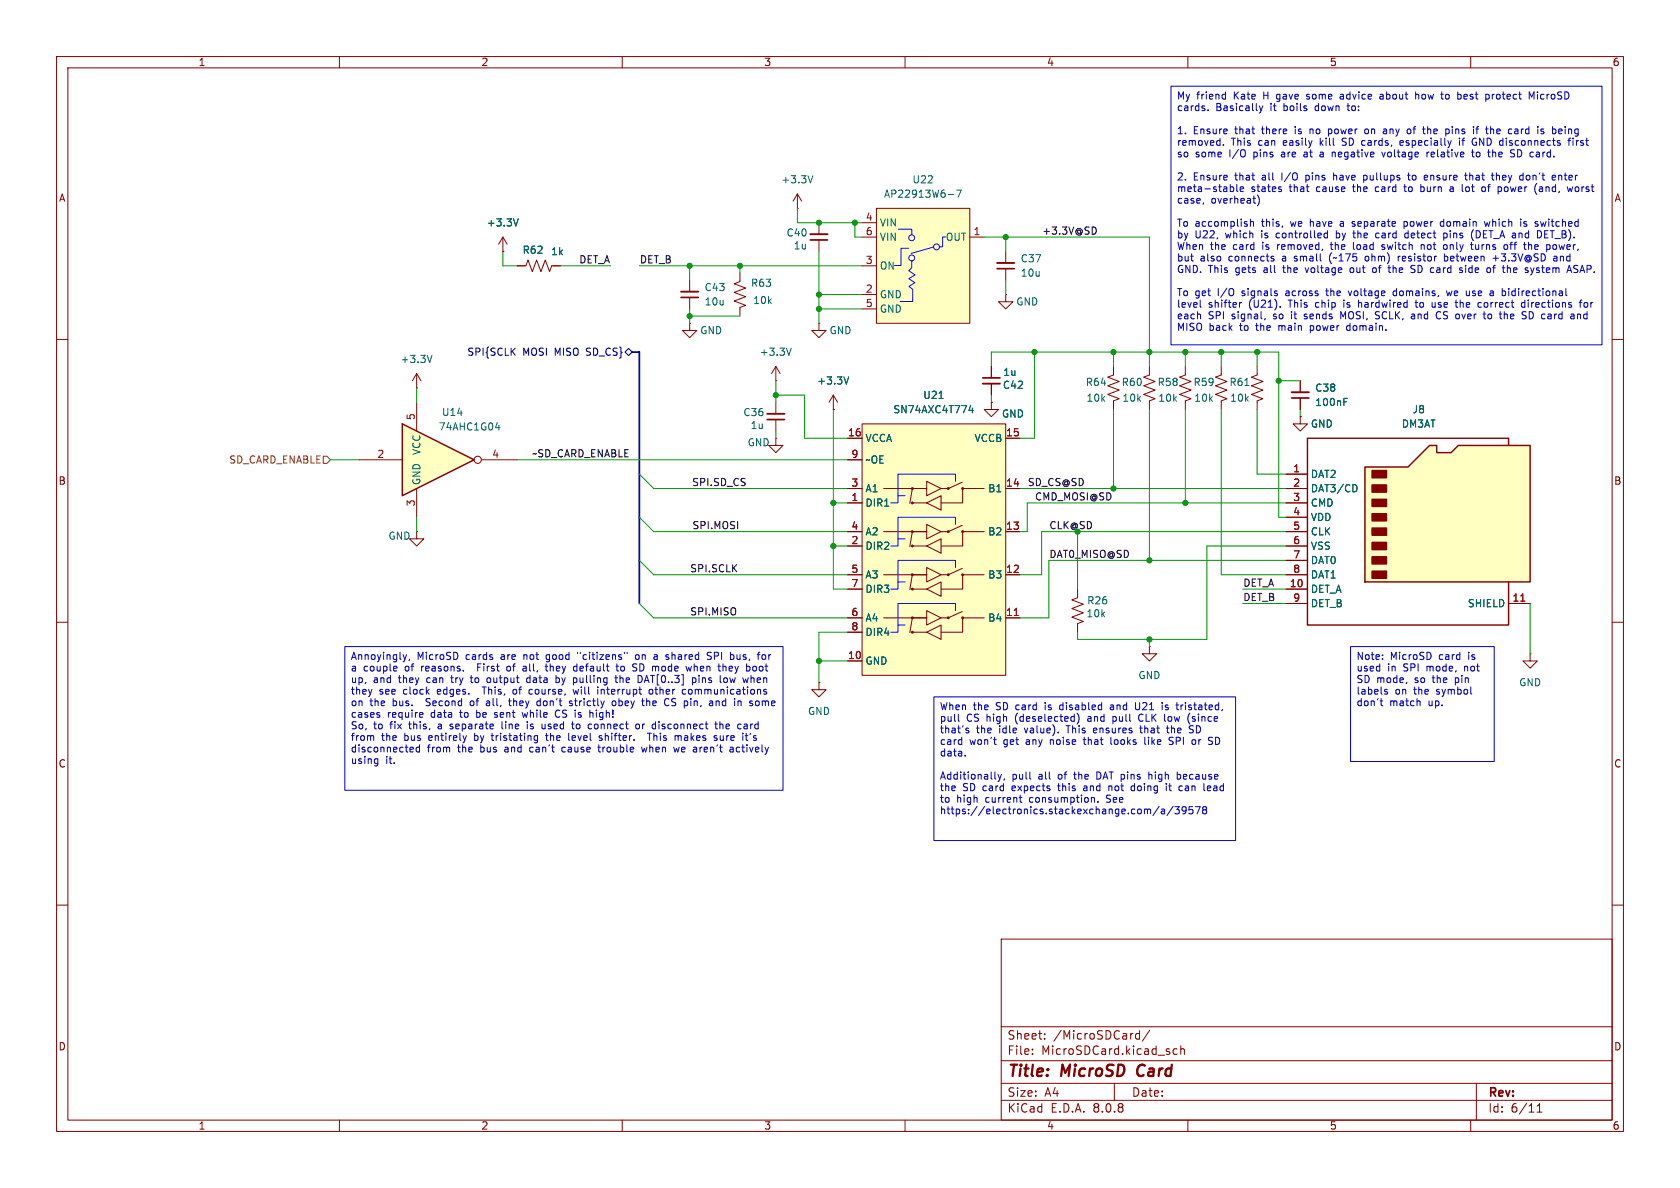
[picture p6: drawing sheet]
<svg xmlns="http://www.w3.org/2000/svg" width="297mm" height="210mm" viewBox="0 0 297 210" stroke-linecap="round" stroke-linejoin="round" font-family="sans-serif">
<g fill="none" stroke="#840000" stroke-width=".18">
<path d="M10 10h277v190h-277zM12 12h273v186h-273zM60 10v2M110 10v2M160 10v2M210 10v2M260 10v2M10 60h2M285 60h2M10 110h2M285 110h2M10 160h2"/>
<path d="M177 166h108v32h-108zM285 160h2M60 198v2M110 198v2M160 198v2M177 194.5h108M177 191.5h108M177 187.5h108M177 181.5h108M182.5 186.3v.1M182.5 185.5v.1M184.7 183.6v.1"/>
<path d="M184.7 182.8v.1M197 191.5v3M201.5 182.2v1.5M201.5 182.8l-.5-.1-.3 .3v.4l.2 .2h.6M203.2 182.1l-1.2 2M208.1 185.5l-.4-.1-.3 .3v.4l.1 .2h.6M208.7 185.5l.3-.1 .3 .1 .1 .9M208.7 184.9v1.5M210 198v2M260 198v2M261 191.5v6.5M271.7 196.6h.9"/>
<path d="M271.7 195.5l.5-.4v1.5"/>
</g>
<path d="M201.3 188.5a1.27 1.27 0 0 0 0 1.6" fill="none" stroke="#840000" stroke-width=".4"/>
<path d="M154.9 36.8h16.5v20.4h-16.5z" fill="#ffffc2"/>
<g fill="none" stroke="#840000" stroke-width=".18">
<path d="M152.4 39.4h2.5M154.9 36.8h16.5v20.4h-16.5zM152.4 41.9h2.5M152.4 52.1h2.5M152.4 47h2.5M152.4 54.6h2.5M161.2 46.1h.1M171.4 41.9h2.6M177.8 52.1v1.2h1.3l-1.3 1.3-1.3-1.3h1.3M177.8 52.1h.1M177.8 44.5v2M177.8 47.5v2"/>
<path d="M144.8 120.7v1.2h1.2l-1.2 1.3-1.3-1.3h1.3M144.8 120.7h.1"/>
</g>
<g fill="none" stroke="#00f" stroke-width=".18">
<path d="M158.8 40.5h2.4v1M160.7 43.9h-1.4v3h-1.2M161.2 46.1v1.2l-.6 .5 1.2 .8-1.1 .7 1 .7-1 .6 .7 .6v2.1h-2.3M165 43.7l-3.9 1.1M167.2 41.9h-.6v1.7h-.5"/>
<circle cx="161.2" cy="42" r=".52"/>
<circle cx="161.2" cy="45.6" r=".52"/>
<circle cx="165.6" cy="43.6" r=".52"/>
</g>
<path d="M167.6 34.4h1M169.1 33.6h.8l-.5 1.3" fill="none" stroke="#006464" stroke-width=".18"/>
<path d="M176.3 46.5h3" fill="none" stroke="#840000" stroke-width=".33"/>
<path d="M176.3 47.5h3" fill="none" stroke="#840000" stroke-width=".3"/>
<path d="M71.1 74.9l12.7 6.4-12.7 6.3z" fill="#ffffc2"/>
<path d="M71.1 74.9l12.7 6.4-12.7 6.3z" fill="none" stroke="#840000" stroke-width=".25"/>
<g fill="none" stroke="#840000" stroke-width=".18">
<path d="M73.7 68.6h.1M73.7 66v2.6M73.7 71.1v5.1M73.7 66l-.8 1.3M73.7 66l.7 1.3M137.2 77.5v1.2h1.2l-1.2 1.3-1.3-1.3h1.3M137.2 77.5h.1M137.2 67.3h.1M137.2 64.8v2.5M137.2 71.1v2.1M137.2 74.2v2M137.2 64.8l-.8 1.2"/>
<path d="M137.2 64.8l.7 1.2M63.5 81.3h7.6M73.7 94v1.3h1.2l-1.2 1.2-1.3-1.2h1.3M73.7 94h.1M73.7 86.4v5M85.1 81.3h6.3M270.5 115.6v1.2h1.3l-1.3 1.3-1.3-1.3h1.3M270.5 115.6h.1"/>
<circle cx="84.5" cy="81.3" r=".63"/>
</g>
<path d="M76.4 62.8l-.4 1.3M87.6 75.6h.8M88.2 75.2v.8M139.9 61.5l-.4 1.3" fill="none" stroke="#006464" stroke-width=".18"/>
<path d="M135.6 73.2h3.1" fill="none" stroke="#840000" stroke-width=".33"/>
<path d="M135.6 74.2h3.1" fill="none" stroke="#840000" stroke-width=".3"/>
<path d="M241.3 82.6h7.6l3.8-3.9h1.3v1.3h2.5l1.3-1.3h12.7v24.2h-29.2z" fill="#ffffc2"/>
<g fill="#840000" stroke="#840000" stroke-width=".25">
<path d="M242.6 101h2.5v1.2h-2.5z"/>
<path d="M242.6 98.4h2.5v1.3h-2.5z"/>
<path d="M242.6 95.9h2.5v1.3h-2.5z"/>
<path d="M242.6 93.3h2.5v1.3h-2.5z"/>
<path d="M242.6 90.8h2.5v1.3h-2.5z"/>
<path d="M242.6 88.3h2.5v1.2h-2.5z"/>
<path d="M242.6 85.7h2.5v1.3h-2.5z"/>
<path d="M242.6 83.2h2.5v1.3h-2.5z"/>
</g>
<path d="M266.7 78.7v-1.2h-35.6v33h35.6v-7.6M241.3 82.6h7.6l3.8-3.9h1.3v1.3h2.5l1.3-1.3h12.7v24.2h-29.2z" fill="none" stroke="#840000" stroke-width=".25"/>
<g fill="none" stroke="#840000" stroke-width=".18">
<path d="M141 36.8h.1M141 34.3l-.8 1.3M141 34.3v2.5M141 34.3l.7 1.3M144.8 39.4v2M88.9 44.5h.1M88.9 41.9l-.8 1.3M88.9 41.9v2.6M88.9 41.9l.8 1.3M91.4 47h1.6l.3-1 .8 2 .8-2 .7 2 .8-2 .8 2 .3-1h1.6M121.9 57.2v1.2h1.3l-1.3 1.3-1.3-1.3h1.3M121.9 57.2h.1"/>
<path d="M121.9 49.5v2.1M121.9 52.6v2M130.8 48.3v1.5l-1 .4 2 .7-2 .8 2 .8-2 .7 2 .8-1 .4v1.5M144.8 57.2v1.2h1.2l-1.2 1.3-1.3-1.3h1.3M144.8 57.2h.1M144.8 42.4v2.1M147.3 72.4h.1M147.3 69.9l-.7 1.2M147.3 69.9v2.5M147.3 69.9l.8 1.2M175.3 71.1v1.3h1.2l-1.2 1.3-1.3-1.3h1.3M175.3 71.1h.1"/>
<path d="M175.3 64.8v2M175.3 67.8v2.1M196.8 64.8v1.5l-1 .4 2.1 .7-2.1 .8 2.1 .8-2.1 .7 2.1 .8-1.1 .4v1.5M203.2 64.8v1.5l-1 .4 2 .7-2 .8 2 .8-2 .7 2 .8-1 .4v1.5M209.5 64.8v1.5l-1 .4 2.1 .7-2.1 .8 2.1 .8-2.1 .7 2.1 .8-1.1 .4v1.5M215.9 64.8v1.5l-1 .4 2 .7-2 .8 2 .8-2 .7 2 .8-1 .4v1.5M222.2 64.8v1.5l-1 .4 2.1 .7-2.1 .8 2.1 .8-2.1 .7 2.1 .8-1.1 .4v1.5M229.9 73.7v1.2h1.2l-1.2 1.3-1.3-1.3h1.3M229.9 73.7h.1M229.9 67.3v2M229.9 70.4v2M227.3 83.8h3.8"/>
<path d="M227.3 86.4h3.8M227.3 88.9h3.8M227.3 91.4h3.8M227.3 94h3.8M227.3 96.5h3.8M227.3 99.1h3.8M190.5 104.1v1.6l-1 .3 2 .8-2 .8 2 .7-2 .8 2 .8-1 .3v1.6M203.2 114.3v1.3h1.3l-1.3 1.2-1.3-1.2h1.3M203.2 114.3h.1M227.3 104.1h3.8M227.3 106.7h3.8M227.3 101.6h3.8"/>
<path d="M266.7 106.7h3.8"/>
</g>
<path d="M268.8 106.3h.8" fill="none" stroke="#a90000" stroke-width=".18"/>
<path d="M91.6 38.7l-.4 1.2M143.7 31.1l-.4 1.2M150 66.6l-.4 1.3M220.1 68.1h.7M237.6 71h.4M237.6 70.4h.6M239.7 85.7l.2 .5-.2 .7" fill="none" stroke="#006464" stroke-width=".18"/>
<path d="M120.4 51.6h3M143.3 41.4h3M173.7 67.8h3.1M228.3 69.3h3.1" fill="none" stroke="#840000" stroke-width=".33"/>
<path d="M120.4 52.6h3M143.3 42.4h3M173.7 66.8h3.1M228.3 70.4h3.1" fill="none" stroke="#840000" stroke-width=".3"/>
<path d="M152.4 74.9h25.4v44.5h-25.4z" fill="#ffffc2"/>
<g fill="none" stroke="#840000" stroke-width=".18">
<path d="M88.9 44.5h.1M91.4 47h1.3M97.8 47h1.3M147.3 72.4h.1M149.9 77.5h2.5M152.4 74.9h25.4v44.5h-25.4zM175.3 71.1h.1M175.3 64.8v2M175.3 67.8v2.1M177.8 77.5h2.5M229.9 73.7h.1M229.9 67.3v2"/>
<path d="M229.9 70.4v2M149.9 94h2.5M149.9 86.4h2.5M149.9 96.5h2.5M149.9 88.9h2.5M149.9 81.3h2.5M156.2 94h7.6v1.3l2.6-1.3-2.6-1.3v1.3h-1.2M156.2 86.4h7.6v1.2l2.6-1.2-2.6-1.3v1.3h-1.2M161.3 94l-.5 2.6M161.3 86.4l-.5 2.6M161.3 96.5h2.5M161.3 88.9h2.5"/>
<path d="M163.8 96.5l2.6-1.2v2.5zM163.8 88.9l2.6-1.3v2.6zM170.1 92.9l-2.5 1.1h-1.2M170.1 85.2l-2.5 1.2h-1.2M174 94h-3.8v2.5h-3.8M174 86.4h-3.8v2.5h-3.8M177.8 94h2.5M177.8 86.4h2.5M227.3 94h3.8M227.3 86.4h3.8M227.3 96.5h3.8M227.3 88.9h3.8"/>
<path d="M227.3 83.8h3.8M227.3 91.4h3.8M227.3 99.1h3.8M149.9 109.2h2.5M149.9 101.6h2.5M149.9 111.8h2.5M149.9 104.1h2.5M149.9 116.8h2.5M156.2 109.2h7.6v1.3l2.6-1.3-2.6-1.2v1.2h-1.2M156.2 101.6h7.6v1.3l2.6-1.3-2.6-1.3v1.3h-1.2M161.3 109.2l-.5 2.7M161.3 101.6l-.5 2.6"/>
<path d="M161.3 111.8h2.5M161.3 104.1h2.5M163.8 111.8l2.6-1.3v2.5zM163.8 104.1l2.6-1.2v2.5zM170.1 108.1l-2.5 1.1h-1.2M170.1 100.5l-2.5 1.1h-1.2M174 109.2h-3.8v2.6h-3.8M174 101.6h-3.8v2.5h-3.8M177.8 109.2h2.5M177.8 101.6h2.5M227.3 101.6h3.8M227.3 104.1h3.8"/>
<path d="M227.3 106.7h3.8M266.7 106.7h3.8"/>
</g>
<g fill="none" stroke="#840000" stroke-width=".25">
<circle cx="161.3" cy="96.5" r=".13"/>
<circle cx="161.3" cy="86.4" r=".13"/>
<circle cx="161.3" cy="88.9" r=".13"/>
<circle cx="161.3" cy="94" r=".13"/>
<circle cx="167.6" cy="94" r=".13"/>
<circle cx="167.6" cy="86.4" r=".13"/>
<circle cx="170.2" cy="94" r=".13"/>
<circle cx="170.2" cy="86.4" r=".13"/>
<circle cx="161.3" cy="104.1" r=".13"/>
<circle cx="161.3" cy="109.2" r=".13"/>
<circle cx="161.3" cy="101.6" r=".13"/>
<circle cx="161.3" cy="111.8" r=".13"/>
<circle cx="167.6" cy="109.2" r=".13"/>
<circle cx="167.6" cy="101.6" r=".13"/>
<circle cx="170.2" cy="109.2" r=".13"/>
<circle cx="170.2" cy="101.6" r=".13"/>
</g>
<path d="M160 95.3h-1.3v1.2h-1.2M160 87.6h-1.3v1.3h-1.2M168.9 92.7v-1.3h-10.2v3.9M168.9 85.1v-1.3h-10.2v3.8M160 110.5h-1.3v1.3h-1.2M160 102.9h-1.3v1.2h-1.2M168.9 108v-1.3h-10.2v3.8M168.9 100.3v-1.2h-10.2v3.8" fill="none" stroke="#000bff" stroke-width=".18"/>
<path d="M179.3 108.8h.7M268.8 106.3h.8" fill="none" stroke="#a90000" stroke-width=".18"/>
<path d="M91.6 38.7l-.4 1.2M150 66.6l-.4 1.3M166 70.4h.7M171.6 71.6l-.3 .9h.8M171.9 72.1v.9M237.6 71h.4M237.6 70.4h.6M239.7 85.7l.2 .5-.2 .7" fill="none" stroke="#006464" stroke-width=".18"/>
<path d="M57.1 80.6h.7l.6 .7-.6 .6h-.7z" fill="none" stroke="#725600" stroke-width=".18"/>
<path d="M110.5 62.2l.6-.6 .7 .6-.7 .7z" fill="none" stroke="#000084" stroke-width=".18"/>
<path d="M193.6 40.2l.2 .5-.2 .6" fill="none" stroke="#0f0f0f" stroke-width=".18"/>
<g fill="none" stroke="#0000c2" stroke-width=".18">
<path d="M207 15.2h76.2v45.8h-76.2zM213.6 19.4v.2M216.3 16.7h.4M216.7 16.2v1.3M216.7 17.5h-.4M222.6 18.7l.3 .9M222.9 19.6l-.3 .4M223.2 18.7l-.3 .9M231 17.5h.1M231.2 16.7l-.2 .1 .2 .3M237.3 16.7h-.3M237.4 17h-.3l-.2 .2 .1 .3h.4"/>
<path d="M238.1 18.7h.5M238.3 18.3l.1 1.2M244 16.7h.5M244.5 17h-.4l-.2 .2 .2 .3h.4M250.3 16.8l.2-.1h.3v.8M250.3 16.2v1.3M255.8 16.7l-.3 .2v.4l.3 .2M258.9 16.7v.8M259.4 17l-.6 .1M263.2 16.8v.6M263.8 16.7v.8M264.1 16.7l-.3 .2"/>
<path d="M270.4 16.2l.4 1 .4-1v1.3M271.8 16.2v.2M271.8 16.7v.8M212.8 35.9l-.1 .2M216.3 25.6v.1M217.6 33l.4 .1 .1 .2-.1 .5-.4 .1M218.6 32.6v1.1l.2 .2M219.3 33.4l.6-.1-.1-.2-.4-.1-.1 .2v.6h.5M221.1 38.7v1.3M221.1 39.3l.1-.1h.3l.1 .8M222.5 34.8a1.48 1.48 0 0 1-.2 1.6M226.4 33.4l.2 .2-.2 .3"/>
<path d="M226.4 33l.1 .1M230.7 27.3l-.2 .1 .2 .3M230.9 31v1.3M230.9 31.8h.1M231 31h-.1M231.6 22.8v.8M231.8 22.8l-.2 .1M233.8 26.9l-.4 .1M233.8 27.3h-.3l-.2 .1 .1 .3h.4M234.9 22.8v1.3M234.9 23.6h.3M235.2 22.8l-.3 .1"/>
<path d="M235.7 26.9l.4 .2M235.8 30.6v1.2M236.1 31l-.3 .1M237.1 39.5l-.2 .2 .2 .3M237.1 39.2h-.1M237.3 25.6l.2 .1M239 39.9l.4 .1M239.1 39.5l.3 .1M239.4 39.2h-.3M241.1 31h.3l.2 .1M241.1 31v1.3M241.6 31.7l-.2 .1h-.3"/>
<path d="M241.8 22.9l-.3-.1-.2 .2v.5l.2 .1h.3M243.2 33.1l-.1 .5 .3 .3M244.3 26.9l.3 .8 .3-.8M244.7 22.8l.4 .1v.7M245.1 23.6h-.4M245.1 23.1l-.4 .1M247.5 25l.1 .6h.4M248.1 25.1l-.6 .2M248.2 33h.4M248.2 39.2h.4l.2 .1M248.2 39.2v1.2M248.3 32.6v1.1l.3 .2"/>
<path d="M248.8 39.9l-.2 .1-.4-.1M248.8 31h.5M249 30.6v1l.3 .2M249.2 22.8l.2 .2v.4l-.2 .2M251.2 33.1l.3-.1 .2 .1M251.7 33.8l-.2 .1-.3-.1M252.2 31l.2 .3-.6 .1M252.3 26.9v.8M252.3 31.8h-.1M252.3 27v.1M252.4 22.4v1.2M252.8 22.8l-.4 .1"/>
<path d="M253 27.1l.1 .6h.3M253.6 27.2l-.6 .1M254.6 39.8l.3 .2 .3-.1M255.2 39.2h-.3l-.3 .2M255.2 38.7v1.3M256.4 33.1h.5v.8M256.7 22.4v.1M256.7 22.8v.8M256.9 33.3l-.4 .1-.2 .2 .2 .3 .4-.1M258 24.8v.9M258.5 32.6v1.1M258.6 24.6v1.1"/>
<path d="M258.9 31h.5M259.1 30.6v1M259.1 33.6l.1 .2 .3 .1M259.2 31.8h.2M259.5 33l-.3 .1-.1 .2M259.8 30.6v1.2M260.1 26.9h.5M260.2 31l-.4 .1M260.3 26.5v1.1l.3 .1M260.8 25.1h.2v.5l-.3 .1M260.9 22.8h.5M261.4 22.4h-.2"/>
<path d="M261.4 26.9l-.3 .1-.1 .1v.5l.4 .1M262.4 33l.2 .3v.3l-.2 .3M262.4 39.2l.3 .8 .2-.6 .3 .6 .2-.8M263 33h.5M263.9 27l.3-.1 .2 .2M264 22.9l.1 .7M264.5 31.1l.4-.1 .2 .2M264.5 30.6v1.2M266 33.1l-.1 .5 .3 .3M267.9 22.8h.3l.2 .2v.6M268.3 26.5v1.2h.3M268.4 23.6h-.5"/>
<path d="M268.4 23.1l-.5 .1M269.9 39.2h-.3l-.2 .1v.2l.5 .1v.3h-.5M270.2 31h-.3l-.1 .2 .1 .5 .3 .1M272.1 33.7l.2 .2 .4-.1M272.2 33.1h.5v.8M272.3 39.2l.3 .8 .2-.6M272.7 33.3l-.4 .1-.2 .2M275.6 31.1l.1-.1h.3l.1 .8M275.6 31v.8M276.7 22.4v.1M276.7 22.8v.8M277.4 24.6v1.1"/>
<path d="M278 33l-.2 .9M278.1 24.8v.9M278.9 33l-.3 .1-.1 .2v.5l.4 .1M212.2 53v1.1l.2 .2M219.1 53.5v.8M219.4 53.5l-.3 .2M223.7 56.3l-.2 .2M224.9 45.7l.3 .1v.2l-.1 .1h-.3M224.9 45.3l.3 .1M226.3 54.2v.1M230.6 56.3l.1 .1M230.7 47.3l.3 .9"/>
<path d="M230.7 55.5l-.1 .2 .1 .2M231.6 57.6v1.2M231.6 58.3l.2 .1M231.8 57.6h-.2M234.2 42h.5M234.2 41.3h.5M234.4 51.4h.5M234.6 51v1.2M234.7 40.8v1.3M235.2 45.1l-.2 .4 .2 .8M235.2 43.2h.4M235.3 42.8l.1 1.2"/>
<path d="M236.2 40.8v1.3M236.2 42l.2 .1M236.4 41.2l-.2 .1M237.5 56l-.5-.9v1.3M237.6 53.5v.8M238.2 57.6l-.1 .6 .1 .1 .3 .1M238.4 51.4l.3 .9 .3-.9M238.7 47.5v.6l.4 .1M239.1 41.2h.5M239.3 42.8v1.1l.1 .2M239.3 40.8v1.1l.3 .2M240.2 53v1.3"/>
<path d="M241.7 45.3l-.3 .1-.1 .1 .1 .5 .3 .1M242.7 47.5v.6l.2 .1 .3-.1M243.3 41.3v.6l.1 .2 .4-.1M243.3 55.6l.4 .2M243.7 56.3l-.4 .1M244.8 43.3l-.3-.1-.2 .3 .5 .4M244.8 43.9l-.1 .2-.4-.1M245.7 48.2h.2M246.9 51.5l-.4-.1-.2 .3 .1 .5h.5M247.2 45.3v.8M247.6 45.3l-.4 .2M248.8 41.2l-.4 .1-.1 .5 .3 .3 .3-.1"/>
<path d="M248.9 40.8v1.3M249.7 47.5l.3 .1 .2 .3-.3 .3h-.3M249.7 55.5h.2l.2 .2v.7M250.1 56.3l-.4 .1M250.1 55.8l-.4 .1M250.3 53v1.1l.3 .2M251.2 43.4l.2-.2 .3 .1 .1 .8M251.2 43.2v.9M253.7 54.2l-.3 .1M253.7 53.5v.8M254.7 56.2l-.3 .2-.3-.1M255.2 41.2v1.3"/>
<path d="M255.2 41.3l.4-.1 .2 .2-.1 .6h-.5M255.4 45.4l.3-.1 .3 .2-.2 .6h-.4M255.4 44.9v1.2M255.4 43.2l.3 .1 .1 .2v.5l-.4 .1M255.7 51.4l.3 .9 .2-.6 .2 .6 .3-.9M257.4 53v1.1M258.1 53v1.3M258.3 53.5l-.2 .1M258.5 47.8v.3M259.1 47.3v.9M260.4 42.5h.1M260.9 43.2v.7l.3 .2"/>
<path d="M261 40.8v1.3h.3M261.8 53.5h.1M261.9 54.3h-.1M262.4 53.6v.6M263.1 56.2l.2 .2 .3-.2M263.1 55.6l.2-.1 .3 .1M263.9 47.3h.5M263.9 45.7h1M264.4 46.9l-.3 .2v1.1M264.4 45.2v.9M265.6 51v1.3M266.1 55.5l.4 .2v.7"/>
<path d="M266.5 43.4v.5l-.1 .1-.3 .1M266.7 51v.1M266.7 51.4v.9M267 47.4v.8M267.1 43v1.1M269.6 53.5h-.4l-.2 .2 .1 .6h.5M269.6 53v1.3M270.2 53.5v.8M270.4 55.1v1.3l.6-.2M270.8 43.4v.7M271.2 47.3l-.3 .9M273.1 40.8v1.3h.6"/>
<path d="M273.1 41.4h.4M274.5 43.9l.3 .2 .3-.1 .1-.1M274.6 43.4l-.1 .1M274.7 46.1h.6M274.7 45.4h.5M275.1 43.4l.1 .1M275.3 45.6l-.6 .1M275.3 45.5v.6M278.2 47.3l.7 .5-.2 .4-.5-.1M278.9 55.6h.5v.8M279.2 53.5h.5M279.7 53l-.3 .2v1.1"/>
<path d="M280.1 53.6l.2-.1 .3 .1 .1 .5-.1 .2h-.3l-.2-.1zM61 114.3h77.4v25.4h-77.4zM70.1 118.6h-.3M70.2 118v.1l-.6 .1M71.3 115.7l.3 .9M71.6 116.6l-.2 .3M71.9 115.7l-.3 .9M72.4 116.5l-.1 .3M83.1 119.8h.5M83.3 119.4l.1 1.2M84.4 118h.5M84.4 117.3v1.3"/>
<path d="M86.5 119.8l-.3 .1-.1 .2v.4l.4 .2M90 117.8h-.3l-.1 .2v.5l.4 .1M92.5 118.6h.5M92.5 117.8h.5M93 118.1l-.5 .1M93.2 119.9l-.1 .2 .1 .4 .1 .2 .4-.1M96.4 117.8h.4M96.5 117.3v1.1l.3 .2M96.6 116.9l.1 .1M96.8 115.7l-.3 .3v.3l.3 .3M98.3 119.4v1.3M98.8 119.9v.6l-.1 .2-.4-.1"/>
<path d="M101.6 117.8h.4M102 118.6h-.4M102 117.3v1.3M102.1 115.3v.2M108.7 119.8h.5M108.9 119.4v1.1l.3 .2M108.9 117.8h.5M109.1 117.3v1.1l.3 .2M109.6 119.4v1.3M110 119.8l-.4 .1M110.2 117.8h-.4l-.1 .2 .1 .5 .4 .1M110.9 115.3v.2"/>
<path d="M112.9 115.8l-.3-.1-.3 .3 .1 .5 .2 .1 .3-.1M113.1 117.3v1.3h.3M113.5 119.7v.7M114.3 119.4l-.4 1.3M115.8 115.7h.2l.2 .2v.7M116.2 116.5l-.4 .1M116.2 116l-.4 .1M122.5 119.8l.4 .1 .1 .2v.4l-.5 .2M122.7 117.3v1.3M123.1 117.8l-.4 .1M123.6 119.8v.9M125.1 115.8l.5 .2 .2 .3-.3 .3-.5-.1"/>
<path d="M125.8 115.4l-.5-.1-.2 .1M128.2 119.8l.3 .1 .1 .2-.1 .4-.3 .2M129 117.8v.8M129 119.8l.3 .9M129.5 118.1l-.6 .1M130.3 115.7v.7l.2 .2M133.6 117.8l.1 .6-.1 .2h-.3M134.8 115.8l.3-.1 .3 .3-.2 .5-.3 .1-.1-.1M238.8 114.3h25.4v20.3h-25.4zM244.4 116.5v.1M244.4 115.8v.1M65.9 130l.2 .2v.7"/>
<path d="M66.4 134.1l.4 .1M66.8 134.9l-.4 .1M66.8 134.1v1.1l-.3 .2M67 126.4l.2 .2-.2 .2M67 126h.1M72.7 132.1h.3l.1 .3-.6 .1M73 132.9h-.3M74.2 132.1h-.4l-.2 .2 .1 .6h.5M74.2 131.7v1.2M74.3 126h.4l.1 .3-.6 .1M74.7 126.7l-.4 .1M79.6 128.8h.1"/>
<path d="M79.7 128l-.1 .2 .1 .2M82.5 130l-.3 .9M83.2 124l-.1 .5 .1 .2M85.2 121.4h.8M86.4 124.3h-.3l-.1 .2v.2l.4 .1M87 129.6v1.2M87.4 126.7l.1 .1M87.5 126l-.1 .2 .2 .2M88.7 127.6v1.1l.2 .1M89.9 123.9h.5M90.1 123.5v1.1l.3 .2M90.7 122v.6l.4 .1"/>
<path d="M92.3 126l.3 .8 .2-.6M93.2 128v.8M93.6 122.6l.2 .1 .3-.1M93.7 132.2l-.1 .5 .3 .2M94.1 121.9h-.3l-.2 .1M94.7 130l.3 .1M95 124.7h.5M95 130v1.1l-.2 .2M95 130.8l-.3 .1M95.5 123.5v1.3M96.4 128v.8M96.4 128.7l-.4 .1"/>
<path d="M96.4 130h.5M96.6 129.6v1.1l.3 .2M98.3 125.7a.66 .66 0 0 0 .4 1.1M99.8 132.1h-.4l-.1 .2 .1 .5 .4 .1M100.5 129.6v1.1l.2 .2M100.7 124v.3l.4 .1 .1 .2-.2 .2-.3-.1M100.8 123.9l.3 .1M101 128h.5M101.3 121.9l.3 .8 .2-.6 .2 .6 .3-.8M101.4 128.8h.1M101.6 123.9h.4M102.1 128l-.2 .2v.4l.2 .2"/>
<path d="M104.8 126.1v.7M105.1 128.1v.6M105.7 132.1h.5M105.7 121.9v.8M105.9 131.7v1.1l.3 .1M106.3 121.9v.8M106.4 130.1l-.3-.1-.2 .2 .1 .2 .4 .1v.3h-.5M108.3 124l-.1 .5 .3 .3 .3-.1 .1-.2-.1-.5M112.4 128.2l.2-.2 .3 .1 .2 .1-.2 .6h-.3l-.2-.2M113.4 132.1l.3 .8 .2-.6 .2 .6 .3-.8M113.6 128v.8M113.8 128l-.2 .2"/>
<path d="M114 120.3h.6M114.3 124l.4-.1 .2 .2M114.8 129.6v1.3M114.8 122l-.1 .5 .3 .2 .3-.1 .1-.1v-.5M115.6 129.6v1.3M115.8 130l-.2 .2M115.9 127.6v1.2M116.5 127.6v.1M116.5 128v.8M118.7 124.7l.5 .1M118.7 123.7l.2 .3 .3 .1M120.1 132.1l-.3 .8-.2-.6-.3 .6"/>
<path d="M120.1 130l.3 .2v.7M121.2 122.6l-.3 .1M121.8 122v.6l.3 .1M126.4 128h.4M126.5 127.6v1.1l.3 .1M126.6 124l.2-.1 .3 .1v.8M126.6 123.9v.9M127.3 128.1l.1-.1 .3 .1 .1 .7M127.3 127.6v1.2M127.3 130l.1 .8h.4M129.1 132.9h.5M129.1 132.1h.5v.8"/>
<path d="M129.6 132.4l-.5 .1M130.4 132.1l-.2 .2v.4l.2 .2M131.7 128h.2l.2 .2v.6M131.9 129.6v1.1M132.1 128.8h-.4M132.1 128.3l-.4 .1M134.8 123.9v.9M134.9 123.9l-.1 .1M165.1 123.2h53.3v25.4h-53.3zM169.4 126.2v1.1l.2 .2M169.9 130.8h.1M170 130.3v1.3"/>
<path d="M170 131.5l-.1 .1M170.6 133.5v.1M170.7 128.9l.6 .4-.2 .3-.4-.1M175.6 130.8h.5M175.9 137.7h.2M176 131.6h.1M176.4 136.9l.3 .8M176.7 137.7l-.3 .5M177 136.9l-.3 .8M177.6 137.7l-.1 .2M182.1 137.7h.1M187.4 124.7l-.1 .2 .1 .5"/>
<path d="M190.6 126.4a1.48 1.48 0 0 1-.2 1.6M191.5 130.8h.5M191.7 130.3v1.2M191.7 138.9l-.1 .1M191.7 139.3l-.1 .2 .1 .3M193.5 128.7l-.2 .2v.5l.2 .2M193.9 129l-.6 .1M194.2 136.5h-.3v1.2h.3M196 138.9v.9M196.4 130.3v1.1l.2 .2M196.7 124.6l-.4 .1M196.8 126.7v1.2"/>
<path d="M196.8 127.4l.1 .1M196.8 125h-.3l-.2 .2v.2l.5 .1M196.9 126.7h-.1M200 139.1v.6l.2 .1 .4-.1M200.7 124.2v1l.3 .3 .3-.1M201.4 126.4l-.1 .4v.4l.4 .3M201.5 128.7h.5M201.7 128.3v1.1l.3 .2M202.4 130.3v1.1l.2 .2M203.1 136.5v1.2M203.1 137l.4-.1 .1 .2M205.5 124.2v.1"/>
<path d="M205.5 124.6v.9M206 125.4l.4 .1M206.2 138.9v.9M206.2 124.6l-.2 .2 .2 .2M206.2 128.7h.5M206.4 128.3v1.1l.3 .2M206.8 138.5v1.1l.2 .2M206.9 130.3l-.2 .4 .1 .2 .5 .2 .1 .3-.2 .2-.5-.1M208.1 136.9h.4l.2 .2-.1 .6h-.5M208.1 136.5v1.2M208.7 138.9l.3 .1M208.8 124.6v.9"/>
<path d="M208.9 124.7l-.1 .2M209 139.7l-.3 .1M210.1 127.6l.3 .4M210.4 128.8l.4 .2 .2 .3-.3 .3-.5-.1M210.8 128.3h-.4M211.1 130.8l.3 .2v.4l-.3 .2M212.8 138.5v1.1M214 139l-.4-.1-.2 .2 .1 .6h.5M214 139.2l-.6 .2M244 123.9h.5M244.2 123.5v1.1l.3 .2M244.8 122.2l.5 .1v.2l-.2 .2-.3-.1"/>
<path d="M250.9 123.9l.2 .2v.7M180.4 141.6l.3 .2M193.1 141l.4 .2v.6M194.1 141.7v.1M203.3 143.1l.1 .8M204.9 142.5l-1.1 1.7M205.3 143.1h.5l.1 .8M205.9 143.3l-.4 .1-.2 .2 .2 .3 .4-.1M207.4 142.5l-1.1 1.7M207.7 142.6h.8l-.4 .5 .3 .1v.5l-.2 .2-.5-.2M209.7 143.1l-.2 .3-.4-.1-.1-.2 .1-.4 .4-.1 .1 .1a.84 .84 0 0 1-.3 1.2h-.2M210.8 142.6h-.6v.6l.2-.1h.4l.1 .2-.1 .4-.1 .2-.5-.2"/>
<path d="M211.3 142.6h.9l-.6 1.3M212.8 143.1l-.2 .3 .1 .3 .1 .2 .4-.1 .1-.2v-.2l-.2-.3M212.8 143.1l-.2-.2 .2-.3h.3l.2 .2-.2 .3M212.8 143.1h.3"/>
</g>
<path d="M111.8 62.2h1.2v44.5" fill="none" stroke="#000084" stroke-width=".3"/>
<g fill="none" stroke="#009600" stroke-width=".18">
<path d="M141 36.8v2.6h11.4M151.1 39.4v2.5h1.3M88.9 44.5v2.5h2.5M99.1 47h8.8M113 47h39.4M121.9 47v2.5M121.9 54.6v2.6M121.9 55.9h8.9M130.8 47v1.3M144.8 44.5v12.7M144.8 54.6h7.6M144.8 52.1h7.6"/>
<path d="M174 41.9h29.2v22.9M177.8 41.9v2.6M177.8 49.5v2.6M73.7 68.6v2.5M137.2 69.9h5v7.6h7.7M137.2 67.3v3.8M137.2 76.2v1.3M147.3 72.4v31.7h2.6M175.3 64.8v-2.6h50.8v29.2h1.2M175.3 69.9v1.2M182.9 62.2v15.3h-2.6M196.8 62.2v2.6"/>
<path d="M196.8 72.4v14M203.2 72.4v26.7M209.5 62.2v2.6M209.5 72.4v16.5M215.9 62.2v2.6M215.9 72.4v29.2h11.4M222.2 72.4v11.4h5.1M222.2 62.2v2.6M226.1 67.3h3.8M229.9 72.4v1.3M58.4 81.3h5.1M73.7 91.4v2.6"/>
<path d="M91.4 81.3h58.5M113 99.1l2.6 2.5h34.3M113 91.4l2.6 2.6h34.3M113 83.8l2.6 2.6h34.3M147.3 88.9h2.6M147.3 96.5h2.6M180.3 86.4h47M190.5 94v10.1M227.3 99.1h-41.9v10.1h-5.1M227.3 88.9h-45.7v5.1h-1.3M227.3 94h-43.2v7.6h-3.8M227.3 96.5h-13.9v16.5h-22.9v-1.2"/>
<path d="M113 106.7l2.6 2.5h34.3M144.8 116.8h5.1M149.9 111.8h-5.1v8.9M203.2 113v1.3M219.7 104.1h7.6M219.7 106.7h7.6M270.5 106.7v8.9"/>
</g>
<g fill="#009600" stroke="#009600" stroke-width=".18">
<circle cx="196.8" cy="62.2" r=".46"/>
<circle cx="147.3" cy="96.5" r=".46"/>
<circle cx="147.3" cy="88.9" r=".46"/>
<circle cx="196.8" cy="86.4" r=".46"/>
<circle cx="182.9" cy="62.2" r=".46"/>
<circle cx="137.2" cy="69.9" r=".46"/>
<circle cx="203.2" cy="99.1" r=".46"/>
<circle cx="203.2" cy="113" r=".46"/>
<circle cx="209.5" cy="88.9" r=".46"/>
<circle cx="144.8" cy="54.6" r=".46"/>
<circle cx="121.9" cy="47" r=".46"/>
<circle cx="130.8" cy="47" r=".46"/>
<circle cx="121.9" cy="55.9" r=".46"/>
<circle cx="177.8" cy="41.9" r=".46"/>
<circle cx="151.1" cy="39.4" r=".46"/>
<circle cx="144.8" cy="52.1" r=".46"/>
<circle cx="144.8" cy="39.4" r=".46"/>
<circle cx="190.5" cy="94" r=".46"/>
<circle cx="144.8" cy="116.8" r=".46"/>
<circle cx="215.9" cy="62.2" r=".46"/>
<circle cx="209.5" cy="62.2" r=".46"/>
<circle cx="222.2" cy="62.2" r=".46"/>
<circle cx="226.1" cy="67.3" r=".46"/>
<circle cx="203.2" cy="62.2" r=".46"/>
</g>
<g font-size="2.8" fill="#840000">
<text x="178" y="190.9">Title:</text>
<text x="187.7" y="190.9">MicroSD</text>
<text x="201.9" y="190.9">Card</text>
</g>
<g font-size="2.1" fill="#840000">
<text x="178" y="184">Sheet:</text>
<text x="186.2" y="184">/MicroSDCard/</text>
<text x="178" y="186.7">File:</text>
<text x="184.1" y="186.7">MicroSDCard.kicad_sch</text>
<text x="178" y="196.9">KiCad</text>
<text x="178" y="194.1">Size:</text>
<text x="184.7" y="194.1">A4</text>
<text x="185.7" y="196.9">E.D.A.</text>
<text x="193.3" y="196.9">8.0.8</text>
<text x="200" y="194.1">Date:</text>
<text x="263" y="194.3">Rev:</text>
<text x="263" y="196.9">Id:</text>
<text x="267.1" y="196.9">6/11</text>
</g>
<g font-size="1.8" fill="#840000">
<text x="35" y="11.9">1</text>
<text x="85" y="11.9">2</text>
<text x="135" y="11.9">3</text>
<text x="185" y="11.9">4</text>
<text x="235" y="11.9">5</text>
<text x="285" y="11.9">6</text>
<text x="10.3" y="35.9">A</text>
<text x="285.3" y="35.9">A</text>
<text x="10.3" y="85.9">B</text>
<text x="285.3" y="85.9">B</text>
<text x="10.3" y="135.9">C</text>
<text x="285.3" y="135.9">C</text>
<text x="10.3" y="185.9">D</text>
<text x="285.3" y="185.9">D</text>
<text x="35" y="199.9">1</text>
<text x="85" y="199.9">2</text>
<text x="135" y="199.9">3</text>
<text x="185" y="199.9">4</text>
<text x="235" y="199.9">5</text>
<text x="285" y="199.9">6</text>
</g>
<g font-size="1.8" fill="#0000c2">
<text x="208" y="17.9">My friend</text>
<text x="218.2" y="17.9">Kate</text>
<text x="223.6" y="17.9">H gave</text>
<text x="231.7" y="17.9">some</text>
<text x="237.8" y="17.9">advice</text>
<text x="245" y="17.9">about</text>
<text x="251.5" y="17.9">how</text>
<text x="256.3" y="17.9">to</text>
<text x="259.3" y="17.9">best</text>
<text x="264.5" y="17.9">protect</text>
<text x="272.4" y="17.9">MicroSD</text>
<text x="208" y="20">cards.</text>
<text x="214.9" y="20">Basically</text>
<text x="224.7" y="20">it</text>
<text x="227.2" y="20">boils</text>
<text x="233" y="20">down</text>
<text x="238.9" y="20">to:</text>
<text x="208" y="24.1">1.</text>
<text x="208" y="26.1">removed.</text>
<text x="208" y="28.1">so</text>
<text x="210.9" y="24.1">Ensure</text>
<text x="211.3" y="28.1">some</text>
<text x="217.4" y="28.1">I/O</text>
<text x="217.7" y="26.1">This</text>
<text x="218.5" y="24.1">that</text>
<text x="221.9" y="28.1">pins</text>
<text x="222.6" y="26.1">can</text>
<text x="223.4" y="24.1">there</text>
<text x="227" y="28.1">are</text>
<text x="227.1" y="26.1">easily</text>
<text x="229.4" y="24.1">is</text>
<text x="231.2" y="28.1">at</text>
<text x="232.2" y="24.1">no</text>
<text x="233.8" y="26.1">kill</text>
<text x="234.2" y="28.1">a</text>
<text x="235.7" y="24.1">power</text>
<text x="236.5" y="28.1">negative</text>
<text x="237.9" y="26.1">SD cards,</text>
<text x="242.3" y="24.1">on</text>
<text x="245.6" y="28.1">voltage</text>
<text x="245.8" y="24.1">any</text>
<text x="248.6" y="26.1">especially</text>
<text x="250.2" y="24.1">of</text>
<text x="253.3" y="24.1">the</text>
<text x="253.7" y="28.1">relative</text>
<text x="257.4" y="24.1">pins</text>
<text x="259.2" y="26.1">if</text>
<text x="261.7" y="26.1">GND disconnects</text>
<text x="261.9" y="28.1">to</text>
<text x="262.5" y="24.1">if</text>
<text x="265" y="28.1">the</text>
<text x="265" y="24.1">the</text>
<text x="269.1" y="28.1">SD card.</text>
<text x="269.2" y="24.1">card</text>
<text x="274.5" y="24.1">is</text>
<text x="277.3" y="24.1">being</text>
<text x="279.2" y="26.1">first</text>
<text x="208" y="32.2">2.</text>
<text x="208" y="34.3">meta-stable</text>
<text x="210.9" y="32.2">Ensure</text>
<text x="218.5" y="32.2">that</text>
<text x="221.2" y="34.3">states</text>
<text x="223.4" y="32.2">all</text>
<text x="227" y="32.2">I/O</text>
<text x="228.1" y="34.3">that</text>
<text x="231.5" y="32.2">pins</text>
<text x="233" y="34.3">cause</text>
<text x="236.6" y="32.2">have</text>
<text x="239.7" y="34.3">the</text>
<text x="242.1" y="32.2">pullups</text>
<text x="243.8" y="34.3">card</text>
<text x="249.2" y="34.3">to</text>
<text x="250.2" y="32.2">to</text>
<text x="252.2" y="34.3">burn</text>
<text x="253.3" y="32.2">ensure</text>
<text x="257.6" y="34.3">a</text>
<text x="259.9" y="34.3">lot</text>
<text x="260.7" y="32.2">that</text>
<text x="263.6" y="34.3">of</text>
<text x="265.7" y="32.2">they</text>
<text x="266.7" y="34.3">power</text>
<text x="270.8" y="32.2">don't</text>
<text x="273.4" y="34.3">(and,</text>
<text x="276.7" y="32.2">enter</text>
<text x="279.4" y="34.3">worst</text>
<text x="208" y="36.3">case,</text>
<text x="208" y="40.4">To accomplish</text>
<text x="214.1" y="36.3">overheat)</text>
<text x="223.2" y="40.4">this,</text>
<text x="228.5" y="40.4">we</text>
<text x="232.1" y="40.4">have</text>
<text x="237.6" y="40.4">a</text>
<text x="239.9" y="40.4">separate</text>
<text x="249.2" y="40.4">power</text>
<text x="255.9" y="40.4">domain</text>
<text x="264" y="40.4">which</text>
<text x="270.5" y="40.4">is</text>
<text x="273.3" y="40.4">switched</text>
<text x="208" y="42.5">by</text>
<text x="208" y="44.5">When</text>
<text x="208" y="46.5">but</text>
<text x="211.2" y="42.5">U22,</text>
<text x="212.2" y="46.5">also</text>
<text x="214" y="44.5">the</text>
<text x="216.8" y="42.5">which</text>
<text x="217.3" y="46.5">connects</text>
<text x="218.1" y="44.5">card</text>
<text x="223.3" y="42.5">is</text>
<text x="223.4" y="44.5">is</text>
<text x="226.1" y="42.5">controlled</text>
<text x="226.3" y="44.5">removed,</text>
<text x="227" y="46.5">a</text>
<text x="229.3" y="46.5">small</text>
<text x="235.6" y="46.5">(~175</text>
<text x="236" y="44.5">the</text>
<text x="236.9" y="42.5">by</text>
<text x="240.1" y="44.5">load</text>
<text x="240.1" y="42.5">the</text>
<text x="242.2" y="46.5">ohm)</text>
<text x="244.3" y="42.5">card</text>
<text x="245.4" y="44.5">switch</text>
<text x="248.2" y="46.5">resistor</text>
<text x="249.6" y="42.5">detect</text>
<text x="252.5" y="44.5">not</text>
<text x="256.6" y="46.5">between</text>
<text x="256.7" y="44.5">only</text>
<text x="256.7" y="42.5">pins</text>
<text x="261.8" y="44.5">turns</text>
<text x="261.8" y="42.5">(DET_A and</text>
<text x="265.4" y="46.5">+3.3V@SD</text>
<text x="267.8" y="44.5">off</text>
<text x="271.5" y="44.5">the</text>
<text x="273.8" y="42.5">DET_B).</text>
<text x="275.7" y="44.5">power,</text>
<text x="276.3" y="46.5">and</text>
<text x="208" y="48.6">GND. This</text>
<text x="208" y="52.7">To get</text>
<text x="215.4" y="52.7">I/O</text>
<text x="218.5" y="48.6">gets</text>
<text x="219.8" y="52.7">signals</text>
<text x="223.7" y="48.6">all</text>
<text x="227.3" y="48.6">the</text>
<text x="227.8" y="52.7">across</text>
<text x="231.5" y="48.6">voltage</text>
<text x="235.2" y="52.7">the</text>
<text x="239.3" y="52.7">voltage</text>
<text x="239.5" y="48.6">out</text>
<text x="243.7" y="48.6">of</text>
<text x="246.8" y="48.6">the</text>
<text x="247.4" y="52.7">domains,</text>
<text x="250.9" y="48.6">SD card</text>
<text x="257.1" y="52.7">we</text>
<text x="259.9" y="48.6">side</text>
<text x="260.7" y="52.7">use</text>
<text x="264.9" y="48.6">of</text>
<text x="265.1" y="52.7">a</text>
<text x="267.4" y="52.7">bidirectional</text>
<text x="268" y="48.6">the</text>
<text x="272.1" y="48.6">system</text>
<text x="279.8" y="48.6">ASAP.</text>
<text x="208" y="54.7">level</text>
<text x="208" y="56.8">each</text>
<text x="208" y="58.8">MISO</text>
<text x="213.6" y="54.7">shifter</text>
<text x="213.6" y="56.8">SPI</text>
<text x="213.7" y="58.8">back</text>
<text x="217.9" y="56.8">signal,</text>
<text x="219.3" y="58.8">to</text>
<text x="220.9" y="54.7">(U21).</text>
<text x="222.4" y="58.8">the</text>
<text x="225.4" y="56.8">so</text>
<text x="226.5" y="58.8">main</text>
<text x="228.1" y="54.7">This</text>
<text x="228.7" y="56.8">it</text>
<text x="231.2" y="56.8">sends</text>
<text x="232.3" y="58.8">power</text>
<text x="233" y="54.7">chip</text>
<text x="237.8" y="56.8">MOSI,</text>
<text x="238.2" y="54.7">is</text>
<text x="238.9" y="58.8">domain.</text>
<text x="241" y="54.7">hardwired</text>
<text x="244.2" y="56.8">SCLK,</text>
<text x="250.8" y="56.8">and</text>
<text x="251.4" y="54.7">to</text>
<text x="254.4" y="54.7">use</text>
<text x="255.4" y="56.8">CS over</text>
<text x="258.8" y="54.7">the</text>
<text x="263" y="54.7">correct</text>
<text x="264.2" y="56.8">to</text>
<text x="267.2" y="56.8">the</text>
<text x="270.9" y="54.7">directions</text>
<text x="271.4" y="56.8">SD card</text>
<text x="280.4" y="56.8">and</text>
<text x="281.4" y="54.7">for</text>
<text x="61.9" y="117">Annoyingly,</text>
<text x="61.9" y="119">a</text>
<text x="64.2" y="119">couple</text>
<text x="71.7" y="119">of</text>
<text x="73.7" y="117">MicroSD</text>
<text x="74.7" y="119">reasons.</text>
<text x="82.5" y="117">cards</text>
<text x="85.1" y="119">First</text>
<text x="88.8" y="117">are</text>
<text x="90.5" y="119">of</text>
<text x="93" y="117">not</text>
<text x="93.5" y="119">all,</text>
<text x="97.2" y="117">good</text>
<text x="97.8" y="119">they</text>
<text x="102.9" y="119">default</text>
<text x="103" y="117">&quot;citizens&quot;</text>
<text x="110.7" y="119">to</text>
<text x="113.4" y="117">on</text>
<text x="113.7" y="119">SD mode</text>
<text x="116.9" y="117">a</text>
<text x="119.2" y="117">shared</text>
<text x="123.6" y="119">when</text>
<text x="126.7" y="117">SPI</text>
<text x="129.5" y="119">they</text>
<text x="131" y="117">bus,</text>
<text x="134.6" y="119">boot</text>
<text x="136.1" y="117">for</text>
<text x="239.7" y="117">Note:</text>
<text x="239.7" y="119">used</text>
<text x="245.3" y="119">in</text>
<text x="245.8" y="117">MicroSD</text>
<text x="248.2" y="119">SPI</text>
<text x="252.5" y="119">mode,</text>
<text x="254.5" y="117">card</text>
<text x="259.3" y="119">not</text>
<text x="259.9" y="117">is</text>
<text x="61.9" y="121.1">up,</text>
<text x="61.9" y="123.1">they</text>
<text x="61.9" y="125.2">on</text>
<text x="65.4" y="125.2">the</text>
<text x="66" y="121.1">and</text>
<text x="67" y="123.1">see</text>
<text x="69.5" y="125.2">bus.</text>
<text x="70.6" y="121.1">they</text>
<text x="71.4" y="123.1">clock</text>
<text x="75.7" y="121.1">can</text>
<text x="75.8" y="125.2">Second</text>
<text x="77.6" y="123.1">edges.</text>
<text x="80.3" y="121.1">try</text>
<text x="83.8" y="125.2">of</text>
<text x="83.9" y="121.1">to</text>
<text x="86" y="123.1">This,</text>
<text x="86.8" y="125.2">all,</text>
<text x="87" y="121.1">output</text>
<text x="91.1" y="125.2">they</text>
<text x="91.6" y="123.1">of</text>
<text x="94.2" y="121.1">data</text>
<text x="94.6" y="123.1">course,</text>
<text x="96.2" y="125.2">don't</text>
<text x="99.5" y="121.1">by</text>
<text x="102.1" y="125.2">strictly</text>
<text x="102.7" y="123.1">will</text>
<text x="102.8" y="121.1">pulling</text>
<text x="107.1" y="123.1">interrupt</text>
<text x="109.9" y="125.2">obey</text>
<text x="110.5" y="121.1">the</text>
<text x="114.6" y="121.1">DAT[0..3]</text>
<text x="115.4" y="125.2">the</text>
<text x="116.4" y="123.1">other</text>
<text x="119.6" y="125.2">CS pin,</text>
<text x="122.5" y="123.1">communications</text>
<text x="124.5" y="121.1">pins</text>
<text x="127.9" y="125.2">and</text>
<text x="129.6" y="121.1">low</text>
<text x="132.5" y="125.2">in</text>
<text x="133.9" y="121.1">when</text>
<text x="135.4" y="125.2">some</text>
<text x="166.1" y="125.9">When</text>
<text x="172.1" y="125.9">the</text>
<text x="176.2" y="125.9">SD card</text>
<text x="185.2" y="125.9">is</text>
<text x="188" y="125.9">disabled</text>
<text x="197.1" y="125.9">and</text>
<text x="201.8" y="125.9">U21</text>
<text x="206.7" y="125.9">is</text>
<text x="209.5" y="125.9">tristated,</text>
<text x="239.7" y="121.1">SD mode,</text>
<text x="239.7" y="123.1">labels</text>
<text x="239.7" y="125.2">don't</text>
<text x="245.7" y="125.2">match</text>
<text x="246.6" y="123.1">on</text>
<text x="250.1" y="123.1">the</text>
<text x="250.2" y="121.1">so</text>
<text x="252.6" y="125.2">up.</text>
<text x="253.6" y="121.1">the</text>
<text x="254.2" y="123.1">symbol</text>
<text x="257.7" y="121.1">pin</text>
<text x="61.9" y="127.2">cases</text>
<text x="61.9" y="129.2">So,</text>
<text x="61.9" y="131.3">from</text>
<text x="66" y="129.2">to</text>
<text x="67.4" y="131.3">the</text>
<text x="68.5" y="127.2">require</text>
<text x="69.1" y="129.2">fix</text>
<text x="71.6" y="131.3">bus</text>
<text x="72.6" y="129.2">this,</text>
<text x="76.1" y="131.3">entirely</text>
<text x="76.3" y="127.2">data</text>
<text x="77.9" y="129.2">a</text>
<text x="80.2" y="129.2">separate</text>
<text x="81.6" y="127.2">to</text>
<text x="84.3" y="131.3">by</text>
<text x="84.7" y="127.2">be</text>
<text x="87.6" y="131.3">tristating</text>
<text x="88.1" y="127.2">sent</text>
<text x="89.6" y="129.2">line</text>
<text x="93.2" y="127.2">while</text>
<text x="94.2" y="129.2">is</text>
<text x="97" y="129.2">used</text>
<text x="97.4" y="131.3">the</text>
<text x="99.3" y="127.2">CS is</text>
<text x="101.6" y="131.3">level</text>
<text x="102.6" y="129.2">to</text>
<text x="105.7" y="129.2">connect</text>
<text x="105.7" y="127.2">high!</text>
<text x="107.2" y="131.3">shifter.</text>
<text x="114.3" y="129.2">or</text>
<text x="116.3" y="131.3">This</text>
<text x="117.4" y="129.2">disconnect</text>
<text x="121.2" y="131.3">makes</text>
<text x="128.3" y="131.3">sure</text>
<text x="128.8" y="129.2">the</text>
<text x="132.9" y="129.2">card</text>
<text x="133.6" y="131.3">it's</text>
<text x="166.1" y="127.9">pull</text>
<text x="166.1" y="130">that's</text>
<text x="170.9" y="127.9">CS high</text>
<text x="172.6" y="130">the</text>
<text x="176.7" y="130">idle</text>
<text x="179.7" y="127.9">(deselected)</text>
<text x="181.4" y="130">value).</text>
<text x="189.1" y="130">This</text>
<text x="192.7" y="127.9">and</text>
<text x="194" y="130">ensures</text>
<text x="197.4" y="127.9">pull</text>
<text x="202.2" y="127.9">CLK</text>
<text x="202.5" y="130">that</text>
<text x="206.9" y="127.9">low</text>
<text x="207.4" y="130">the</text>
<text x="211.2" y="127.9">(since</text>
<text x="211.5" y="130">SD</text>
<text x="61.9" y="133.3">disconnected</text>
<text x="61.9" y="135.4">using</text>
<text x="68.2" y="135.4">it.</text>
<text x="75.5" y="133.3">from</text>
<text x="81.1" y="133.3">the</text>
<text x="85.2" y="133.3">bus</text>
<text x="89.7" y="133.3">and</text>
<text x="94.3" y="133.3">can't</text>
<text x="100.2" y="133.3">cause</text>
<text x="106.9" y="133.3">trouble</text>
<text x="114.8" y="133.3">when</text>
<text x="120.6" y="133.3">we</text>
<text x="124.2" y="133.3">aren't</text>
<text x="130.9" y="133.3">actively</text>
<text x="166.1" y="132">card</text>
<text x="166.1" y="134">data.</text>
<text x="171.4" y="132">won't</text>
<text x="177.5" y="132">get</text>
<text x="181.7" y="132">any</text>
<text x="186.1" y="132">noise</text>
<text x="192.3" y="132">that</text>
<text x="197.2" y="132">looks</text>
<text x="203.4" y="132">like</text>
<text x="208" y="132">SPI</text>
<text x="212.2" y="132">or</text>
<text x="215.3" y="132">SD</text>
<text x="166.1" y="138.1">Additionally,</text>
<text x="166.1" y="140.2">the</text>
<text x="166.1" y="142.2">to</text>
<text x="169.1" y="142.2">high</text>
<text x="170.2" y="140.2">SD card</text>
<text x="174.3" y="142.2">current</text>
<text x="178.9" y="138.1">pull</text>
<text x="179.2" y="140.2">expects</text>
<text x="182.3" y="142.2">consumption.</text>
<text x="183.7" y="138.1">all</text>
<text x="187.3" y="138.1">of</text>
<text x="187.5" y="140.2">this</text>
<text x="190.4" y="138.1">the</text>
<text x="192.2" y="140.2">and</text>
<text x="194.5" y="138.1">DAT pins</text>
<text x="196.1" y="142.2">See</text>
<text x="196.8" y="140.2">not</text>
<text x="201" y="140.2">doing</text>
<text x="204.1" y="138.1">high</text>
<text x="207.4" y="140.2">it</text>
<text x="209.3" y="138.1">because</text>
<text x="209.9" y="140.2">can</text>
<text x="214.5" y="140.2">lead</text>
<text x="166.1" y="144.3">https://electronics.stackexchange.com/a/39578</text>
</g>
<g font-size="1.8" fill="#006464">
<text x="138" y="32.6">+3.3V</text>
<text x="156.2" y="35.2">AP22913W6-7</text>
<text x="161.2" y="32.6">U22</text>
<text x="86" y="40.2">+3.3V</text>
<text x="155.4" y="40.2">VIN</text>
<text x="92.3" y="45.1">R62</text>
<text x="97.3" y="45.3">1k</text>
<text x="138.9" y="42">C40</text>
<text x="140.2" y="44.3">1u</text>
<text x="155.4" y="47.9">ON</text>
<text x="155.4" y="42.8">VIN</text>
<text x="167.1" y="42.8">OUT</text>
<text x="180.3" y="46.6">C37</text>
<text x="124.5" y="51.7">C43</text>
<text x="132.7" y="50.9">R63</text>
<text x="133" y="53.9">10k</text>
<text x="155.4" y="52.9">GND</text>
<text x="180.3" y="49.1">10u</text>
<text x="123.7" y="59.3">GND</text>
<text x="124.5" y="54.2">10u</text>
<text x="146.6" y="59.3">GND</text>
<text x="155.4" y="55.5">GND</text>
<text x="179.6" y="54.2">GND</text>
<text x="70.7" y="64.4">+3.3V</text>
<text x="134.2" y="63.1">+3.3V</text>
<text x="144.4" y="68.2">+3.3V</text>
<text x="163.1" y="70.7">U21</text>
<text x="177.2" y="68.9">C42</text>
<text x="177.3" y="66.6">1u</text>
<text x="191.9" y="68.4">R64</text>
<text x="192" y="71.2">10k</text>
<text x="198.2" y="68.4">R60</text>
<text x="198.3" y="71.2">10k</text>
<text x="204.6" y="68.4">R58</text>
<text x="204.7" y="71.2">10k</text>
<text x="210.9" y="68.4">R59</text>
<text x="211" y="71.2">10k</text>
<text x="217.3" y="68.4">R61</text>
<text x="217.4" y="71.2">10k</text>
<text x="232.4" y="72">100nF</text>
<text x="232.4" y="69.4">C38</text>
<text x="77.5" y="76.3">74AHC1G04</text>
<text x="78" y="73.7">U14</text>
<text x="131.3" y="73.8">C36</text>
<text x="132.6" y="76">1u</text>
<text x="157.8" y="73.3">SN74AXC4T774</text>
<text x="177" y="74">GND</text>
<text x="231.6" y="75.8">GND</text>
<text x="247.7" y="75.8">DM3AT</text>
<text x="249.6" y="73.3">J8</text>
<text x="74.5" y="80.5" transform="rotate(-90 74.5 80.5)">VCC</text>
<text x="132.1" y="79.1">GND</text>
<text x="152.9" y="78.3">VCCA</text>
<text x="152.9" y="82.1">~OE</text>
<text x="172.2" y="78.3">VCCB</text>
<text x="74.5" y="85.9" transform="rotate(-90 74.5 85.9)">GND</text>
<text x="152.9" y="89.8">DIR1</text>
<text x="152.9" y="87.2">A1</text>
<text x="174.6" y="87.2">B1</text>
<text x="231.6" y="84.7">DAT2</text>
<text x="231.6" y="87.2">DAT3/CD</text>
<text x="231.6" y="89.8">CMD</text>
<text x="68.6" y="95.6">GND</text>
<text x="152.9" y="94.8">A2</text>
<text x="174.6" y="94.8">B2</text>
<text x="231.6" y="92.3">VDD</text>
<text x="231.6" y="94.8">CLK</text>
<text x="152.9" y="97.4">DIR2</text>
<text x="231.6" y="97.4">VSS</text>
<text x="231.6" y="99.9">DAT0</text>
<text x="152.9" y="102.5">A3</text>
<text x="152.9" y="105">DIR3</text>
<text x="174.6" y="102.5">B3</text>
<text x="192.1" y="107">R26</text>
<text x="231.6" y="105">DET_A</text>
<text x="231.6" y="102.5">DAT1</text>
<text x="231.6" y="107.5">DET_B</text>
<text x="259.4" y="107.5">SHIELD</text>
<text x="152.9" y="110.1">A4</text>
<text x="152.9" y="112.6">DIR4</text>
<text x="174.6" y="110.1">B4</text>
<text x="192" y="109.3">10k</text>
<text x="152.9" y="117.7">GND</text>
<text x="201.2" y="120.2">GND</text>
<text x="268.5" y="121.5">GND</text>
<text x="142.7" y="126.6">GND</text>
</g>
<g font-size="1.8" fill="#a90000">
<text x="153" y="39.1">4</text>
<text x="153" y="41.7">6</text>
<text x="172" y="41.7">1</text>
<text x="153" y="46.7">3</text>
<text x="153" y="51.8">2</text>
<text x="153" y="54.4">5</text>
<text x="73.4" y="74.4" transform="rotate(-90 73.4 74.4)">5</text>
<text x="149.8" y="77.2">16</text>
<text x="177.8" y="77.2">15</text>
<text x="66.6" y="81">2</text>
<text x="86.9" y="81">4</text>
<text x="150.4" y="81">9</text>
<text x="228.5" y="83.6">1</text>
<text x="73.4" y="89.6" transform="rotate(-90 73.4 89.6)">3</text>
<text x="150.4" y="88.6">1</text>
<text x="150.4" y="86.1">3</text>
<text x="177.8" y="86.1">14</text>
<text x="228.5" y="86.1">2</text>
<text x="228.5" y="88.6">3</text>
<text x="150.4" y="93.7">4</text>
<text x="177.8" y="93.7">13</text>
<text x="228.5" y="91.2">4</text>
<text x="228.5" y="93.7">5</text>
<text x="150.4" y="96.3">2</text>
<text x="150.4" y="101.3">5</text>
<text x="177.8" y="101.3">12</text>
<text x="228.5" y="96.3">6</text>
<text x="228.5" y="98.8">7</text>
<text x="228.5" y="101.3">8</text>
<text x="150.4" y="103.9">7</text>
<text x="227.9" y="103.9">10</text>
<text x="228.5" y="106.4">9</text>
<text x="267.3" y="106.4">11</text>
<text x="150.4" y="109">6</text>
<text x="150.4" y="111.5">8</text>
<text x="177.8" y="109">11</text>
<text x="149.8" y="116.6">10</text>
</g>
<g font-size="1.8" fill="#0f0f0f">
<text x="184.1" y="41.6">+3.3V@SD</text>
<text x="102.3" y="46.6">DET_A</text>
<text x="113" y="46.6">DET_B</text>
<text x="94" y="80.9">~SD_CARD_ENABLE</text>
<text x="122.3" y="86">SPI.SD_CS</text>
<text x="181.6" y="86">SD_CS@SD</text>
<text x="182.9" y="88.6">CMD_MOSI@SD</text>
<text x="122.3" y="93.6">SPI.MOSI</text>
<text x="185.4" y="93.6">CLK@SD</text>
<text x="121.9" y="101.3">SPI.SCLK</text>
<text x="185.4" y="98.7">DAT0_MISO@SD</text>
<text x="219.7" y="103.8">DET_A</text>
<text x="219.7" y="106.3">DET_B</text>
<text x="121.9" y="108.9">SPI.MISO</text>
</g>
<g font-size="1.8" fill="#000084">
<text x="82.5" y="63.1">SPI{SCLK</text>
<text x="92.4" y="63.1">MOSI</text>
<text x="98.2" y="63.1">MISO</text>
<text x="103.9" y="63.1">SD_CS}</text>
</g>
<text font-size="1.8" fill="#725600" x="40.4" y="82.1">SD_CARD_ENABLE</text>
</svg>
